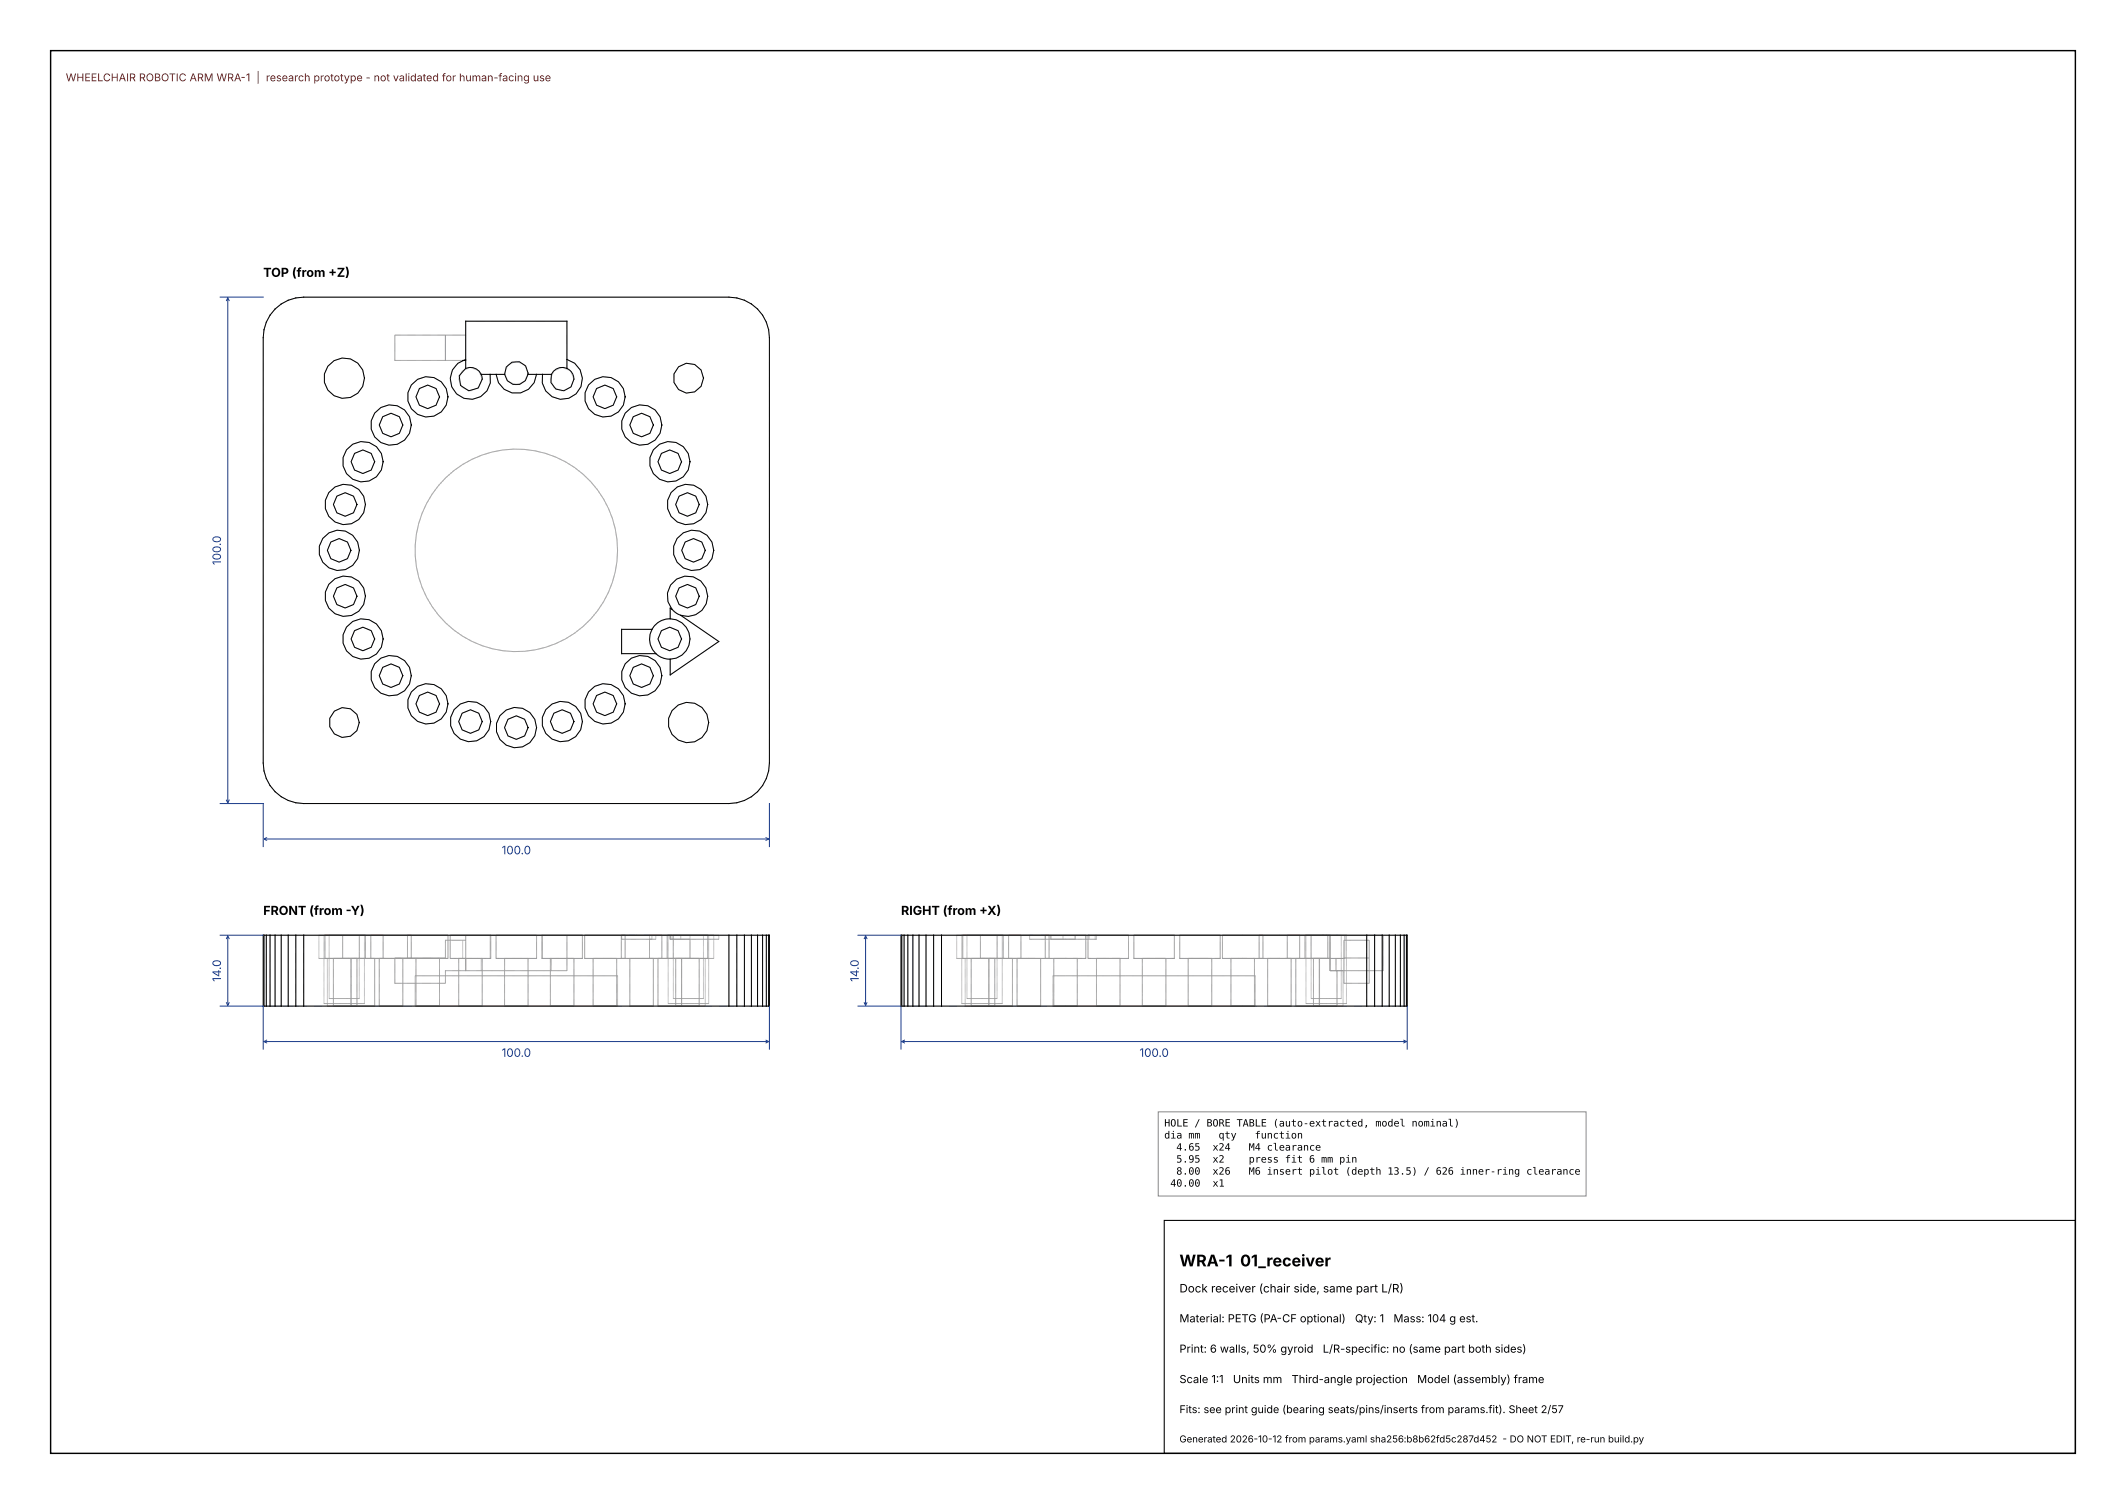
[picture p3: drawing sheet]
<svg xmlns="http://www.w3.org/2000/svg" width="420mm" height="297mm" viewBox="0 0 420 297" stroke-linecap="round" stroke-linejoin="round" font-family="sans-serif">
<path d="M10 10h400v277h-400z" fill="none" stroke="#000" stroke-width=".28"/>
<path d="M230 241h180v46h-180z" fill="none" stroke="#000" stroke-width=".21"/>
<g fill="none" stroke="#9a9a9a" stroke-width=".2">
<path d="M54.3 61a8 8 0 0 1 5.7-2.3h84a8 8 0 0 1 8 8v84a8 8 0 0 1-8 8h-84a8 8 0 0 1-8-8v-84a8 8 0 0 1 2.3-5.7zM88 66.2v5M92 66.2h-14v5h14v1.5M95.1 73.9h4.6M98 73.9a4 4 0 0 0 4 3.8 4 4 0 0 0 4-3.8M104.3 73.9h4.6M112 72.7v-9.3h-20v7.6a4 4 0 0 0-2.9 4.8 4 4 0 0 0 4.8 3 4 4 0 0 0 2.9-4.9M112 71a4 4 0 0 1 2.9 4.8 4 4 0 0 1-4.8 3 4 4 0 0 1-2.9-4.9M128.8 124.3h-6v4.8h6.8M132.8 120.3l-.4-.2v2.1M134.5 121.5l7.5 5.2-9.6 6.6v-3.1M52 184.7h100v14h-100z"/>
<path d="M52.2 184.7v14M52.6 184.7v14M53.3 184.7v14M54.3 184.7v14M55.6 184.7v14M56.9 184.7v14M58.4 184.7v14M60 184.7v14M63 184.7h8v4.6h-8zM64 184.7h8v13.5h-8zM64.2 184.7h8v4.6h-8zM65 184.7h6v12.5h-6z"/>
<path d="M65.9 189.3h4.6v9.4h-4.6zM67.7 184.7h8v4.6h-8zM69.3 189.3h-4.6v9.4h4.6M69.3 189.3v9.4M69.4 189.3h4.6v9.4h-4.6M73.3 184.7h8v4.6h-8zM74.9 189.3h4.7v9.4h-4.7zM80.5 184.7h8v4.6h-8zM82 192.7h40v6h-40zM82.2 189.3h4.6v9.4h-4.6zM88.9 184.7h8M88.9 184.7h3.1v7h3.1v-2.4"/>
<path d="M88.9 189.3h8M88.9 189.3h2.5M88.9 184.7v4.6M90.6 189.3v9.4h4.7v-9.4M90.6 189.3h4.7M90.6 189.3h1.4h-.6M91.4 189.3v-3.6h.6h-4v3.5h-10v5h10v-2.5h24M95.1 189.3h.2M95.1 189.3h1.7M96.8 189.3h.1M96.9 184.7h-.1v4.6M96.9 184.7v4.6"/>
<path d="M98 189.3v-4.6h8v4.6M98 189.3h8M98 189.3h1.7M99.7 189.3h4.6M99.7 191.7h4.6M99.7 191.7h.1M99.7 189.3v9.4h4.6v-9.4M104.3 191.7h.1M104.3 189.3h1.7M107.1 184.7h8M107.1 184.7h.1v4.6M107.1 189.3h8"/>
<path d="M107.1 189.3h.1M107.1 184.7v4.6M107.2 189.3h1.7M108.7 189.3v9.4h4.7v-9.4M108.7 189.3h4.7M108.7 189.3h.2M108.9 189.3v2.4h3.1M113.4 189.3h-1.4h3.1M115.1 184.7h-3.1v7M115.1 184.7v4.6M115.5 184.7h8v4.6h-8zM117.2 189.3h4.6v9.4h-4.6z"/>
<path d="M122.7 184.7h8v4.6h-8zM122.8 184.7v.8h6.8M124.4 189.3h4.7v9.4h-4.7zM128.3 184.7h8v4.6h-8zM130 189.3h4.6v9.4h-4.6zM131.8 184.7h1v.8h1.7v-.8h5.3M131.8 184.7h8M131.8 184.7v4.6h8v-4.6M132 184.7h8v13.5h-8zM132.4 184.7h-3.6v.8h-.5h1.3M132.4 184.7h-2.8v.8M132.4 185.5h3.9"/>
<path d="M132.4 184.7v.8M133 184.7h8v4.6h-8M133 184.7h6v12.5h-6zM133.5 189.3h4.6v9.4h-4.6zM134.7 189.3h4.6v9.4h-4.6zM142 184.7v.8h-9.6M144 184.7v14M145.6 184.7v14M147.1 184.7v14M148.4 184.7v14M149.7 184.7v14M150.7 184.7v14"/>
<path d="M151.4 184.7v14M151.8 184.7v14M178 184.7h100v14h-100zM178.2 184.7v14M178.6 184.7v14M179.3 184.7v14M180.3 184.7v14M181.6 184.7v14M182.9 184.7v14M184.4 184.7v14M186 184.7v14M189 184.7h8"/>
<path d="M189 189.3h8M189 189.3h4M189 184.7v4.6M190 184.7h8M190 184.7h4M190 198.2h8M190 184.7v13.5M190.2 184.7h8M190.2 189.3h8M190.2 189.3h4M190.2 184.7v4.6M190.7 198.7h4.6"/>
<path d="M190.7 189.3h4.6M190.7 189.3h2.3M190.7 189.3v9.4M191 184.7h6M191 184.7h3M191 197.2h6M191 184.7v12.5M191.9 198.7h4.6M191.9 189.3h4.6M191.9 189.3h2.3M191.9 189.3v9.4M193 189.3h2.3"/>
<path d="M193 189.3h4M193.7 184.7h8M193.7 189.3h8M193.7 189.3h4M193.7 184.7v4.6M194 184.7h3M194 184.7h4M194.2 189.3h2.3M194.2 189.3h4M195.3 189.3v9.4M195.4 198.7h4.6M195.4 189.3h4.6"/>
<path d="M195.4 189.3h2.3M195.4 189.3v9.4M196.5 189.3v9.4M197 184.7v12.5M197 184.7v4.6M197.7 189.3h2.3M197.7 189.3h4M198 184.7v13.5M198.2 184.7v4.6M199.3 184.7h8M199.3 189.3h8M199.3 189.3h4"/>
<path d="M199.3 184.7v4.6M200 189.3v9.4M200.9 198.7h4.7M200.9 189.3h4.7M200.9 189.3h2.4M200.9 189.3v9.4M201.7 184.7v4.6M203.3 189.3h2.3M203.3 189.3h4M203.4 184.7v.8h13.2v-.8M205.6 189.3v9.4M206.5 184.7h8"/>
<path d="M206.5 184.7h1.1v.8h4.8v-.8h2.1M206.5 184.7h.1M206.5 189.3h8M206.5 189.3h4M206.5 185.5h8M206.5 184.7v4.6M207.3 184.7v4.6M208 198.7h40M208 198.7h20M208 192.7h40M208 192.7v6M208.2 198.7h4.6"/>
<path d="M208.2 189.3h4.6M208.2 189.3h2.3M208.2 189.3v9.4M210 184.7v.8M210.5 189.3h2.3M210.5 189.3h4M212.8 189.3v9.4M214.5 184.7h.1M214.5 184.7v4.6M214.9 184.7h8M214.9 184.7h.3v.8h1.2v-.8h6.5M214.9 189.3h8"/>
<path d="M214.9 189.3h4M214.9 184.7v4.6M216.6 198.7h4.7M216.6 189.3h4.7M216.6 189.3h2.3M216.6 189.3v9.4M218.9 189.3h2.4M218.9 189.3h4M221.3 189.3v9.4M222.9 184.7v4.6M224 184.7h8M224 189.3h8"/>
<path d="M224 189.3h4M224 184.7v4.6M225.7 198.7h4.6M225.7 198.7h2.3M225.7 189.3h4.6M225.7 189.3h2.3M225.7 189.3v9.4M228 198.7h2.3M228 198.7h20M228 189.3h2.3M228 189.3h4M230.3 189.3v9.4"/>
<path d="M232 184.7v4.6M233.1 184.7h8M233.1 189.3h8M233.1 189.3h4M233.1 184.7v4.6M234.7 198.7h4.7M234.7 189.3h4.7M234.7 189.3h2.4M234.7 189.3v9.4M237.1 189.3h2.3M237.1 189.3h4M239.4 189.3v9.4"/>
<path d="M241.1 184.7v4.6M241.5 184.7h8M241.5 189.3h8M241.5 189.3h4M241.5 184.7v4.6M243.2 198.7h4.6M243.2 189.3h4.6M243.2 189.3h2.3M243.2 189.3v9.4M245.5 189.3h2.3M245.5 189.3h4M247.8 189.3v9.4"/>
<path d="M248 192.7v6M248.7 184.7h8M248.7 189.3h8M248.7 189.3h4M248.7 184.7v4.6M249.5 184.7v4.6M250.4 198.7h4.7M250.4 189.3h4.7M250.4 189.3h2.3M250.4 189.3v9.4M252.7 189.3h2.4M252.7 189.3h4"/>
<path d="M254.3 184.7h8M254.3 189.3h8M254.3 189.3h4M254.3 184.7v4.6M255.1 189.3v9.4M256 198.7h4.6M256 189.3h4.6M256 189.3h2.3M256 189.3v9.4M256.7 184.7v4.6M257.8 184.7h5M257.8 184.7h7.9v4.6"/>
<path d="M257.8 189.3h5M257.8 189.3h7.7M257.8 189.3h7.9M257.8 184.7v4.6M258 184.7h8M258 184.7h4M258 198.2h8M258 184.7v13.5M258.3 189.3h2.3M258.3 189.3h4M259 184.7h6M259 184.7h3"/>
<path d="M259 197.2h6M259 184.7v12.5M259.5 198.7h4.6M259.5 189.3h4.4M259.5 189.3h2.3M259.5 189.3h3.3M259.5 189.3v9.4M260.6 189.3v9.4M260.7 198.7h4.6M261.8 189.3h1M261.8 189.3h2.1M262 184.7h4"/>
<path d="M262 184.7h3M262.3 184.7v4.6M262.8 184.7h-3.8v4.6h3.8M262.8 191.7h1.3M262.8 189.3h-2.1v9.4M262.8 191.7h2.5M262.8 184.7v7M263.9 191.7h.2M263.9 189.3h1.8M263.9 189.3v2.4M264.1 191.7v7M265 184.7v12.5"/>
<path d="M265.3 191.7v7M265.5 185.7h.2M265.5 185.7h5v8.5h-5zM265.5 189.2h5M266 184.7v13.5M270 184.7v14M271.6 184.7v14M273.1 184.7v14M273.3 184.7v7h-9.4M274.4 184.7v14M275.7 184.7v14M276.7 184.7v14"/>
<path d="M277.4 184.7v14M277.8 184.7v14"/>
<circle cx="68" cy="74.7" r="4"/>
<circle cx="84.5" cy="78.4" r="2.33"/>
<circle cx="84.5" cy="78.4" r="4"/>
<circle cx="92.9" cy="74.9" r="2.33"/>
<circle cx="102" cy="73.7" r="2.32"/>
<circle cx="111.1" cy="74.9" r="2.33"/>
<circle cx="119.5" cy="78.4" r="2.33"/>
<circle cx="119.5" cy="78.4" r="4"/>
<circle cx="136" cy="74.7" r="2.98"/>
<circle cx="68.2" cy="99.6" r="4"/>
<circle cx="68.2" cy="99.6" r="2.32"/>
<circle cx="71.7" cy="91.2" r="2.33"/>
<circle cx="71.7" cy="91.2" r="4"/>
<circle cx="77.3" cy="83.9" r="4"/>
<circle cx="77.3" cy="83.9" r="2.33"/>
<circle cx="126.7" cy="83.9" r="2.33"/>
<circle cx="126.7" cy="83.9" r="4"/>
<circle cx="132.3" cy="91.2" r="2.33"/>
<circle cx="132.3" cy="91.2" r="4"/>
<circle cx="135.8" cy="99.6" r="4"/>
<circle cx="135.8" cy="99.6" r="2.32"/>
<circle cx="67" cy="108.7" r="4"/>
<circle cx="67" cy="108.7" r="2.32"/>
<circle cx="68.2" cy="117.7" r="2.32"/>
<circle cx="68.2" cy="117.7" r="4"/>
<circle cx="102" cy="108.7" r="20"/>
<circle cx="135.8" cy="117.7" r="4"/>
<circle cx="135.8" cy="117.7" r="2.33"/>
<circle cx="137" cy="108.7" r="4"/>
<circle cx="137" cy="108.7" r="2.32"/>
<circle cx="71.7" cy="126.2" r="2.32"/>
<circle cx="71.7" cy="126.2" r="4"/>
<circle cx="77.3" cy="133.4" r="4"/>
<circle cx="77.3" cy="133.4" r="2.32"/>
<circle cx="84.5" cy="139" r="2.32"/>
<circle cx="84.5" cy="139" r="4"/>
<circle cx="119.5" cy="139" r="4"/>
<circle cx="119.5" cy="139" r="2.33"/>
<circle cx="126.7" cy="133.4" r="2.32"/>
<circle cx="126.7" cy="133.4" r="4"/>
<circle cx="132.3" cy="126.2" r="4"/>
<circle cx="132.3" cy="126.2" r="2.33"/>
<circle cx="68" cy="142.7" r="2.98"/>
<circle cx="92.9" cy="142.5" r="2.32"/>
<circle cx="92.9" cy="142.5" r="4"/>
<circle cx="102" cy="143.7" r="2.32"/>
<circle cx="102" cy="143.7" r="4"/>
<circle cx="111.1" cy="142.5" r="4"/>
<circle cx="111.1" cy="142.5" r="2.33"/>
<circle cx="136" cy="142.7" r="4"/>
</g>
<g fill="none" stroke="#000" stroke-width=".2">
<path d="M54.3 61a8 8 0 0 1 5.7-2.3h84a8 8 0 0 1 8 8v84a8 8 0 0 1-8 8h-84a8 8 0 0 1-8-8v-84a8 8 0 0 1 2.3-5.7zM91.4 71.2h.6v1.5M92 72.7l-1.3 1.5 .3 1.9 1.6 1.1 1.9-.6 .8-1.7-.2-1M92 72.7a2.32 2.32 0 0 1 3.1 1.2M95.1 73.9h4.6M98 73.9a4 4 0 0 0 4 3.8 4 4 0 0 0 4-3.8M99.7 73.9a2.32 2.32 0 0 0 2.3 2.1 2.32 2.32 0 0 0 2.3-2.1M99.7 73.9l.3-1.4 1.1-1 1.5-.1 1.3 .9 .4 1.6M104.3 73.9h4.6M112 72.7v-9.3h-20v7.6a4 4 0 0 0-2.9 4.8 4 4 0 0 0 4.8 3 4 4 0 0 0 2.9-4.9M112 71a4 4 0 0 1 2.9 4.8 4 4 0 0 1-4.8 3 4 4 0 0 1-2.9-4.9M112 72.7a2.32 2.32 0 0 1 1.4 2.2l-.6 1.5-1.4 .8-1.6-.4-1-1.3 .1-1.6"/>
<path d="M112 72.7a2.32 2.32 0 0 0-3.1 1.2M128.8 124.3a4 4 0 0 0 .8 4.8M128.8 124.3h-6v4.8h6.8M129.6 129.1a4 4 0 0 0 2.8 1.1M132.4 122.2a4 4 0 0 0-3.6 2.1M132.4 122.2a4 4 0 0 1 3.9 4 4 4 0 0 1-3.9 4M132.8 120.3a4 4 0 0 1 1.6-6.3 4 4 0 0 1 5.4 3.7 4 4 0 0 1-5.3 3.8M132.8 120.3l.9 .9 .8 .3M132.8 120.3l-.4-.2v2.1M134.5 121.5l7.5 5.2-9.6 6.6v-3.1M52 184.7h100v14h-100zM52.2 184.7v14"/>
<path d="M52.6 184.7v14M53.3 184.7v14M54.3 184.7v14M55.6 184.7v14M56.9 184.7v14M58.4 184.7v14M60 184.7v14M144 184.7v14M145.6 184.7v14M147.1 184.7v14M148.4 184.7v14M149.7 184.7v14"/>
<path d="M150.7 184.7v14M151.4 184.7v14M151.8 184.7v14M178 184.7h100v14h-100zM178.2 184.7v14M178.6 184.7v14M179.3 184.7v14M180.3 184.7v14M181.6 184.7v14M182.9 184.7v14M184.4 184.7v14M186 184.7v14"/>
<path d="M270 184.7v14M271.6 184.7v14M273.1 184.7v14M274.4 184.7v14M275.7 184.7v14M276.7 184.7v14M277.4 184.7v14M277.8 184.7v14"/>
<circle cx="68" cy="74.7" r="4"/>
<circle cx="84.5" cy="78.4" r="2.33"/>
<circle cx="84.5" cy="78.4" r="4"/>
<circle cx="119.5" cy="78.4" r="2.33"/>
<circle cx="119.5" cy="78.4" r="4"/>
<circle cx="136" cy="74.7" r="2.98"/>
<circle cx="68.2" cy="99.6" r="4"/>
<circle cx="68.2" cy="99.6" r="2.32"/>
<circle cx="71.7" cy="91.2" r="2.33"/>
<circle cx="71.7" cy="91.2" r="4"/>
<circle cx="77.3" cy="83.9" r="4"/>
<circle cx="77.3" cy="83.9" r="2.33"/>
<circle cx="126.7" cy="83.9" r="2.33"/>
<circle cx="126.7" cy="83.9" r="4"/>
<circle cx="132.3" cy="91.2" r="2.33"/>
<circle cx="132.3" cy="91.2" r="4"/>
<circle cx="135.8" cy="99.6" r="4"/>
<circle cx="135.8" cy="99.6" r="2.32"/>
<circle cx="67" cy="108.7" r="4"/>
<circle cx="67" cy="108.7" r="2.32"/>
<circle cx="68.2" cy="117.7" r="2.32"/>
<circle cx="68.2" cy="117.7" r="4"/>
<circle cx="135.8" cy="117.7" r="2.33"/>
<circle cx="137" cy="108.7" r="4"/>
<circle cx="137" cy="108.7" r="2.32"/>
<circle cx="71.7" cy="126.2" r="2.32"/>
<circle cx="71.7" cy="126.2" r="4"/>
<circle cx="77.3" cy="133.4" r="4"/>
<circle cx="77.3" cy="133.4" r="2.32"/>
<circle cx="84.5" cy="139" r="2.32"/>
<circle cx="84.5" cy="139" r="4"/>
<circle cx="119.5" cy="139" r="4"/>
<circle cx="119.5" cy="139" r="2.33"/>
<circle cx="126.7" cy="133.4" r="2.32"/>
<circle cx="126.7" cy="133.4" r="4"/>
<circle cx="132.3" cy="126.2" r="2.33"/>
<circle cx="68" cy="142.7" r="2.98"/>
<circle cx="92.9" cy="142.5" r="2.32"/>
<circle cx="92.9" cy="142.5" r="4"/>
<circle cx="102" cy="143.7" r="2.32"/>
<circle cx="102" cy="143.7" r="4"/>
<circle cx="111.1" cy="142.5" r="4"/>
<circle cx="111.1" cy="142.5" r="2.33"/>
<circle cx="136" cy="142.7" r="4"/>
</g>
<g fill="none" stroke="#1a3b8a" stroke-width=".2">
<path d="M43.5 58.7h8.5M44.7 59.4l.3-.6 .3 .6M45 58.8v99.7M43.5 158.7h8.5v8.5M44.7 158l.3 .5 .3-.5M152 158.7v8.5M52.1 165.7h99.8M52.7 165.4l-.6 .3 .6 .3M151.3 165.4l.6 .3-.6 .3M43.5 198.7h8.5v8.5M43.5 184.7h8.5M44.7 185.4l.3-.6 .3 .6"/>
<path d="M44.7 198l.3 .5 .3-.5M45 184.8v13.7M152 198.7v8.5M169.5 198.7h8.5v8.5M169.5 184.7h8.5M170.7 185.4l.3-.6 .3 .6M170.7 198l.3 .5 .3-.5M171 184.8v13.7M278 198.7v8.5M52.1 205.7h99.8M52.7 205.4l-.6 .3 .6 .3M151.3 205.4l.6 .3-.6 .3"/>
<path d="M178.1 205.7h99.8M178.7 205.4l-.6 .3 .6 .3M277.3 205.4l.6 .3-.6 .3"/>
</g>
<path d="M228.8 219.6h84.5v16.6h-84.5z" fill="#fff" stroke="#888" stroke-width=".2"/>
<text font-size="3.2" x="233" y="250.1">WRA-1 01_receiver</text>
<g font-size="2.5">
<text x="52" y="54.7">TOP (from +Z)</text>
<text x="52" y="180.7">FRONT (from -Y)</text>
<text x="178" y="180.7">RIGHT (from +X)</text>
</g>
<g font-size="2.3" fill="#1a3b8a">
<text x="43.6" y="111.6" transform="rotate(-90 43.6 111.6)">100.0</text>
<text x="99.1" y="168.7">100.0</text>
<text x="43.6" y="193.9" transform="rotate(-90 43.6 193.9)">14.0</text>
<text x="169.6" y="193.9" transform="rotate(-90 169.6 193.9)">14.0</text>
<text x="99.1" y="208.7">100.0</text>
<text x="225.1" y="208.7">100.0</text>
</g>
<text font-size="2.3" x="233" y="255.2">Dock receiver (chair side, same part L/R)</text>
<g font-size="2.2">
<text x="233" y="261.1">Material: PETG (PA-CF optional)</text>
<text x="267.7" y="261.1">Qty: 1</text>
<text x="275.3" y="261.1">Mass: 104 g est.</text>
<text x="233" y="267.1">Print: 6 walls, 50% gyroid</text>
<text x="261.3" y="267.1">L/R-specific: no (same part both sides)</text>
<text x="233" y="273.1">Scale 1:1</text>
<text x="243.6" y="273.1">Units mm</text>
<text x="255.2" y="273.1">Third-angle projection</text>
<text x="280" y="273.1">Model (assembly) frame</text>
</g>
<text font-size="2.1" fill="#a01010" x="13" y="16.1">WHEELCHAIR ROBOTIC ARM WRA-1 | research prototype - not validated for human-facing use</text>
<text font-size="2.1" x="233" y="279.1">Fits: see print guide (bearing seats/pins/inserts from params.fit). Sheet 2/57</text>
<g font-size="2">
<text x="230" y="222.5">HOLE / BORE TABLE (auto-extracted, model nominal)</text>
<text x="230" y="224.8">dia mm</text>
<text x="232.4" y="227.2">4.65</text>
<text x="239.5" y="227.2">x24</text>
<text x="240.7" y="224.8">qty</text>
<text x="246.7" y="227.2">M4 clearance</text>
<text x="247.9" y="224.8">function</text>
<text x="232.4" y="229.6">5.95</text>
<text x="232.4" y="232">8.00</text>
<text x="239.5" y="229.6">x2</text>
<text x="239.5" y="232">x26</text>
<text x="246.7" y="229.6">press fit 6 mm pin</text>
<text x="246.7" y="232">M6 insert pilot (depth 13.5) / 626 inner-ring clearance</text>
<text x="231.2" y="234.3">40.00</text>
<text x="239.5" y="234.3">x1</text>
</g>
<text font-size="1.9" x="233" y="284.8">Generated 2026-10-12 from params.yaml sha256:b8b62fd5c287d452 - DO NOT EDIT, re-run build.py</text>
</svg>
